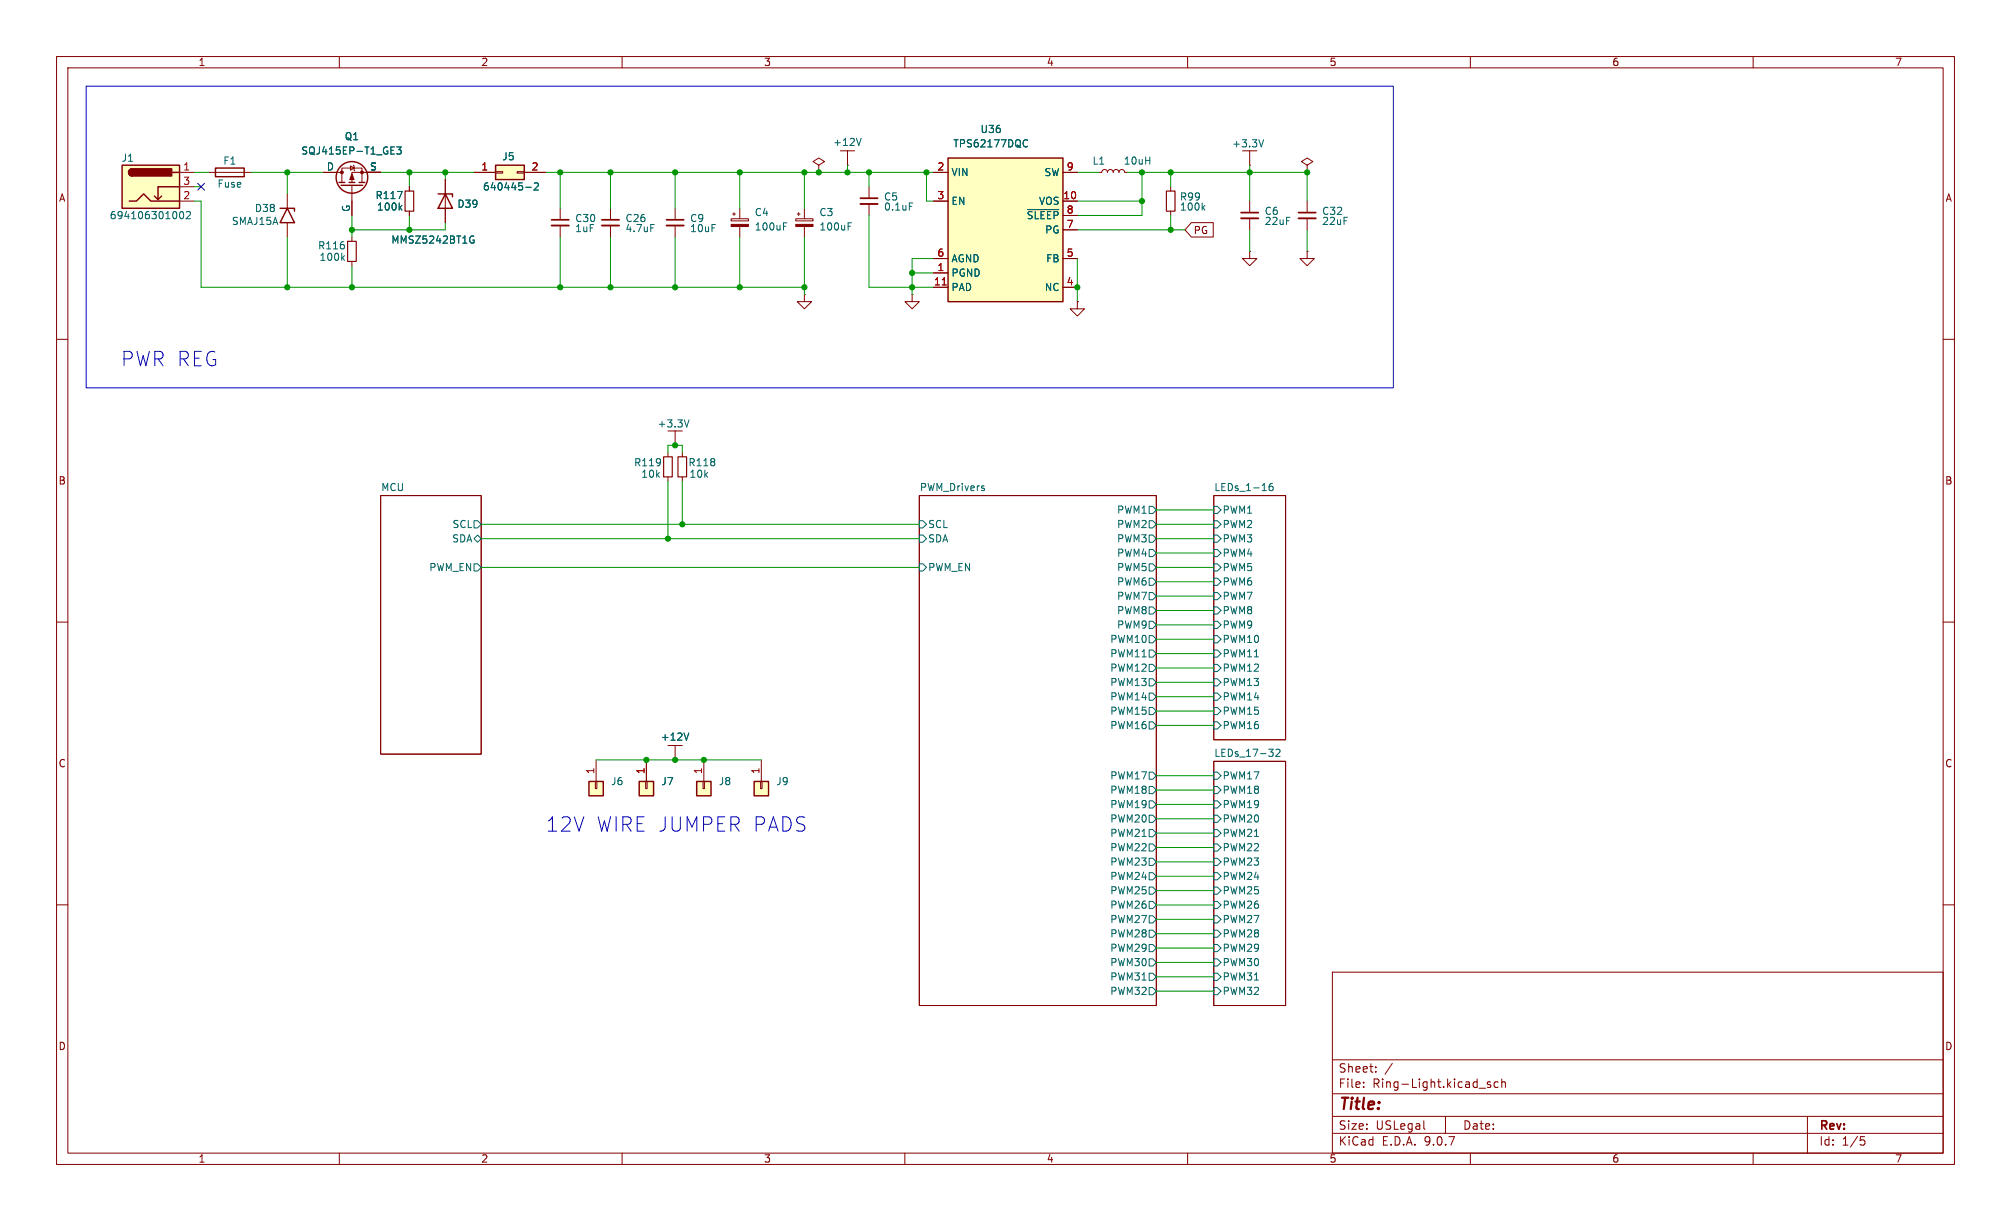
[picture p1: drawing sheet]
<svg xmlns="http://www.w3.org/2000/svg" width="356mm" height="216mm" viewBox="0 0 356 216" stroke-linecap="round" stroke-linejoin="round" font-family="sans-serif">
<g fill="none" stroke="#840000" stroke-width=".18">
<path d="M10 10h335.6v195.9h-335.6zM12 12h331.6v191.9h-331.6zM60 10v2M110 10v2M160 10v2M210 10v2M260 10v2M310 10v2M36.8 30.5h7.6M221 35.6v2M221 38.6v2M231.1 35.6v2"/>
<path d="M231.1 38.6v2M62.2 41.9v.8M62.2 46.2v.8M221 44.5v1.2h1.2l-1.2 1.3-1.3-1.3h1.3M221 44.5h.1M10 60h2M119.4 78.7h.1M119.4 76.2v2.5M343.6 60h2M67.3 87.6h17.8v45.8h-17.8zM162.6 87.6h41.9v90.2h-41.9zM214.6 87.6h12.7v43.2h-12.7z"/>
<path d="M10 110h2M343.6 110h2M214.6 134.6h12.7v43.2h-12.7zM10 160h2M235.6 171.9h108v32h-108zM343.6 160h2M235.6 197.4h108M235.6 193.4h108M235.6 187.4h108M241.1 192.1v.2M241.1 191.4v.1M243.3 189.4v.2"/>
<path d="M243.3 188.7v.1M246.2 188l-1.3 1.9M251.8 199.6l.2 .1M255.6 197.4v3M261.6 192.4h1.1M263.6 191.4l-.4-.1-.2 .2 .1 .2 .5 .2v.3h-.6M264.9 191.4l-.4-.1-.3 .3v.4l.1 .2h.6M265.6 191.4l.2-.1 .3 .1 .1 .9M265.6 190.8v1.5M319.6 197.4v6.5M60 203.9v2M110 203.9v2"/>
<path d="M160 203.9v2M210 203.9v2M235.6 200.4h108M260 203.9v2M310 203.9v2M329 201h.7M329.1 201.6h.4l.3 .2-.2 .6-.5 .1"/>
</g>
<g fill="none" stroke="#006464" stroke-width=".18">
<path d="M60.6 45.6l.3 .4M60.9 45.2l-.5 .5M121.8 74.2l-.4 1.3M83.8 92.1h.7l.6 .6-.6 .6h-.7zM83.8 99.7h.7l.6 .6-.6 .7h-.7zM84.5 94.6l.6 .7-.6 .6-.7-.6zM162.6 99.7h.6l.6 .6-.6 .7h-.6zM162.6 92.1h.6l.6 .6-.6 .6h-.6zM162.6 94.6h.6l.6 .7-.6 .6h-.6zM173.9 86.3l.2 .2-.2 .3M173.9 85.9l.1 .1M203.2 89.5h.6l.7 .7-.7 .6h-.6z"/>
<path d="M203.2 92.1h.6l.7 .6-.7 .6h-.6zM203.2 94.6h.6l.7 .7-.7 .6h-.6zM203.2 97.2h.6l.7 .6-.7 .6h-.6zM203.2 99.7h.6l.7 .6-.7 .7h-.6zM214.6 89.5h.7l.6 .7-.6 .6h-.7zM214.6 92.1h.7l.6 .6-.6 .6h-.7zM214.6 94.6h.7l.6 .7-.6 .6h-.7zM214.6 97.2h.7l.6 .6-.6 .6h-.7zM214.6 99.7h.7l.6 .6-.6 .7h-.7zM225 85.5h-.4a.86 .86 0 0 0 0 1.3l.5-.2v-.4l-.2-.2h-.3l-.2 .2M203.2 102.2h.6l.7 .7-.7 .6h-.6zM203.2 104.8h.6l.7 .6-.7 .6h-.6z"/>
<path d="M203.2 107.3h.6l.7 .7-.7 .6h-.6zM203.2 109.9h.6l.7 .6-.7 .6h-.6zM203.2 112.4h.6l.7 .6-.7 .7h-.6zM203.2 114.9h.6l.7 .7-.7 .6h-.6zM203.2 117.5h.6l.7 .6-.7 .6h-.6zM214.6 102.2h.7l.6 .7-.6 .6h-.7zM214.6 104.8h.7l.6 .6-.6 .6h-.7zM214.6 107.3h.7l.6 .7-.6 .6h-.7zM214.6 109.9h.7l.6 .6-.6 .6h-.7zM214.6 112.4h.7l.6 .6-.6 .7h-.7zM214.6 114.9h.7l.6 .7-.6 .6h-.7zM214.6 117.5h.7l.6 .6-.6 .6h-.7z"/>
<path d="M203.2 120h.6l.7 .7-.7 .6h-.6zM203.2 122.6h.6l.7 .6-.7 .6h-.6zM203.2 125.1h.6l.7 .6-.7 .7h-.6zM203.2 127.6h.6l.7 .7-.7 .6h-.6zM203.2 136.5h.6l.7 .7-.7 .6h-.6zM203.2 139.1h.6l.7 .6-.7 .6h-.6zM214.6 136.5h.7l.6 .7-.6 .6h-.7zM214.6 139.1h.7l.6 .6-.6 .6h-.7zM214.6 120h.7l.6 .7-.6 .6h-.7zM214.6 122.6h.7l.6 .6-.6 .6h-.7zM214.6 125.1h.7l.6 .6-.6 .7h-.7zM214.6 127.6h.7l.6 .7-.6 .6h-.7z"/>
<path d="M224.3 132.5h.8l-.4 .5M224.9 133l.2 .2v.3l-.2 .2M225.6 132.6l.5-.1 .2 .3-.7 .9h.7M203.2 141.6h.6l.7 .6-.7 .7h-.6zM203.2 144.1h.6l.7 .7-.7 .6h-.6zM203.2 146.7h.6l.7 .6-.7 .7h-.6zM203.2 149.2h.6l.7 .7-.7 .6h-.6zM203.2 151.8h.6l.7 .6-.7 .6h-.6zM203.2 154.3h.6l.7 .6-.7 .7h-.6zM203.2 156.8h.6l.7 .7-.7 .6h-.6zM203.2 159.4h.6l.7 .6-.7 .7h-.6zM214.6 141.6h.7l.6 .6-.6 .7h-.7z"/>
<path d="M214.6 144.1h.7l.6 .7-.6 .6h-.7zM214.6 146.7h.7l.6 .6-.6 .7h-.7zM214.6 149.2h.7l.6 .7-.6 .6h-.7zM214.6 151.8h.7l.6 .6-.6 .6h-.7zM214.6 154.3h.7l.6 .6-.6 .7h-.7zM214.6 156.8h.7l.6 .7-.6 .6h-.7zM214.6 159.4h.7l.6 .6-.6 .7h-.7zM203.2 161.9h.6l.7 .7-.7 .6h-.6zM203.2 164.5h.6l.7 .6-.7 .6h-.6zM203.2 167h.6l.7 .6-.7 .7h-.6zM203.2 169.5h.6l.7 .7-.7 .6h-.6zM203.2 172.1h.6l.7 .6-.7 .7h-.6z"/>
<path d="M203.2 174.6h.6l.7 .7-.7 .6h-.6zM214.6 161.9h.7l.6 .7-.6 .6h-.7zM214.6 164.5h.7l.6 .6-.6 .6h-.7zM214.6 167h.7l.6 .6-.6 .7h-.7zM214.6 169.5h.7l.6 .7-.6 .6h-.7zM214.6 172.1h.7l.6 .6-.6 .7h-.7zM214.6 174.6h.7l.6 .7-.6 .6h-.7z"/>
</g>
<path d="M219.5 37.6h3M229.6 37.6h3.1" fill="none" stroke="#840000" stroke-width=".3"/>
<path d="M219.5 38.6h3M229.6 38.6h3.1" fill="none" stroke="#840000" stroke-width=".33"/>
<path d="M61.5 42.7h1.5v3.5h-1.5z" fill="none" stroke="#840000" stroke-width=".2"/>
<path d="M38.1 29.7h5.1v1.5h-5.1z" fill="none" stroke="#840000" stroke-width=".25"/>
<path d="M133.3 138.2h2.6v2.5h-2.6z" fill="#ffffc2"/>
<path d="M49.5 36.8h2.6v.5M50.8 36.8l1.3 2.6h-2.6zM77.5 34.3h2.5v.5M78.7 34.3l1.3 2.5h-2.5zM133.3 138.2h2.6v2.5h-2.6z" fill="none" stroke="#840000" stroke-width=".25"/>
<g fill="none" stroke="#840000" stroke-width=".18">
<path d="M50.8 34.3v2.5M50.8 39.4v2.5M78.7 31.8v7.6M107.9 36.8v2.1M107.9 39.9v2M119.4 36.8v2.1M119.4 39.9v2M153.7 33v2.1M153.7 36.1v2M207 33v.8M207 37.3v.8M161.3 52.1v1.2h1.3l-1.3 1.3-1.3-1.3h1.3"/>
<path d="M161.3 52.1h.1M190.5 53.3v1.3h1.3l-1.3 1.3-1.3-1.3h1.3M190.5 53.3h.1M231.1 44.5v1.2h1.3l-1.3 1.3-1.2-1.3h1.2M231.1 44.5h.1M134.5 138.2h.2v1.2h-.2zM134.6 134.4v3.8"/>
</g>
<path d="M206.2 33.8h1.6v3.5h-1.6z" fill="none" stroke="#840000" stroke-width=".2"/>
<path d="M115.1 39.7h.6M160.8 35.9h.6M212.7 36.7l.4 .5M213.1 36.3l-.5 .5M83.3 41.8h.5M83.6 42.5h.2v.4l-.2 .1-.3-.1" fill="none" stroke="#006464" stroke-width=".18"/>
<path d="M106.4 38.9h3.1M117.9 38.9h3M152.1 35.1h3.1" fill="none" stroke="#840000" stroke-width=".3"/>
<path d="M106.4 39.9h3.1M117.9 39.9h3M152.1 36.1h3.1" fill="none" stroke="#840000" stroke-width=".33"/>
<path d="M167.6 27.9h20.4v25.4h-20.4z" fill="#ffffc2"/>
<path d="M167.6 27.9h20.4v25.4h-20.4z" fill="none" stroke="#840000" stroke-width=".25"/>
<g fill="none" stroke="#840000" stroke-width=".18">
<path d="M99.1 36.8v2.1M99.1 39.9v2M165.1 30.5h2.5M165.1 35.6h2.5M188 30.5h2.5M188 35.6h2.5M188 38.1h2.5M165.1 45.7h2.5M165.1 48.3h2.5M165.1 50.8h2.5M188 45.7h2.5M188 50.8h2.5"/>
<path d="M188 40.6h2.5"/>
</g>
<path d="M166.6 50.4h.7" fill="none" stroke="#a90000" stroke-width=".18"/>
<path d="M181.2 24.8l.3-.1 .2 .1M181.7 37.1h5.5M181.7 25.9l-.2 .1-.3-.1" fill="none" stroke="#006464" stroke-width=".18"/>
<path d="M97.5 38.9h3.1" fill="none" stroke="#840000" stroke-width=".3"/>
<path d="M97.5 39.9h3.1" fill="none" stroke="#840000" stroke-width=".33"/>
<path d="M21.6 29.2h10.1v7.6h-10.1z" fill="#ffffc2"/>
<g fill="none" stroke="#840000" stroke-width=".25">
<path d="M21.6 29.2h10.1v7.6h-10.1zM22.9 35.6h1.2l1.3-1.3 1.3 1.3h5M23.4 29.8a.64 .64 0 0 0-.7 .7 .64 .64 0 0 0 .7 .6M28.6 34.7l-.7 .6M30.5 30.5h1.2M31.7 33h-3.8v2.3l-.6-.6M59.9 32.3h1.1M60.3 32.8h3.8M61.7 32.3h1M63.5 32.3h1"/>
<circle cx="62.2" cy="31.4" r="2.79"/>
</g>
<g fill="#840000" stroke="#840000" stroke-width=".25">
<path d="M22.9 30l.5-.2v1.3a.63 .63 0 0 1-.6-.4 .63 .63 0 0 1 .1-.7z"/>
<path d="M23.4 29.8h7v1.3h-7z"/>
</g>
<path d="M31.7 30.5h2.6M31.7 33h2.6M31.7 35.6h2.6M57.1 30.5h3.4M60.5 32.3v-2.6h3.5v2.6M62 29.3l.6 .4-.6 .4zM62.2 32.8v5.3M62.5 29.2l.1 .1v.8l.1 .1M67.3 30.5h-5.1v1.8M72.4 33v.8M72.4 37.3v.8" fill="none" stroke="#840000" stroke-width=".18"/>
<path d="M31.9 37.5l.2-.1a.68 .68 0 0 1 .4 .6 .68 .68 0 0 1-.4 .7 .84 .84 0 0 1-.2-1.2zM33 37.5l.4-.1 .3 .4-.8 .9h.8M69.1 27.2h.6M69.1 26h.6M70.2 26h.7l-.4 .5 .4 .1v.5l-.2 .1-.5-.1M70.3 33.9h.8l-.5 1.2M70.7 36.7l.4 .5M71.1 36.3l-.5 .5" fill="none" stroke="#006464" stroke-width=".18"/>
<g fill="#840000" stroke="#840000" stroke-width=".18">
<path d="M62.2 30.7l.4 1.1h-.8z"/>
<circle cx="60.5" cy="30.5" r=".25"/>
<circle cx="64" cy="30.5" r=".25"/>
</g>
<path d="M71.6 33.8h1.6v3.5h-1.6z" fill="none" stroke="#840000" stroke-width=".2"/>
<path d="M87.6 29.2h5.1v2.6h-5.1z" fill="#ffffc2"/>
<path d="M87.6 29.2h5.1v2.6h-5.1z" fill="none" stroke="#840000" stroke-width=".25"/>
<g fill="none" stroke="#840000" stroke-width=".18">
<path d="M83.8 30.5h3.8M87.6 30.4h1.3v.2h-1.3zM91.4 30.4h1.3v.2h-1.3zM92.7 30.5h3.8M129.3 38.7h3v.4h-3zM129.5 37.8h.5M129.8 37.6v.5M130.8 36.8v1.9M140.7 38.7h3.1v.4h-3.1zM141 37.8h.5M141.2 37.6v.5M142.2 36.8v1.9"/>
<path d="M144.8 29.2l1-.6-1-.7-1 .7 1 .6v1.3M144.8 30.5h.1M148.6 26.7h2.5M149.9 29.2h.1M149.9 26.7v2.5M194.3 30.5h.5l.2-.4 .3-.1 .4 .1 .1 .4 .2-.4 .3-.1 .4 .1 .1 .4 .2-.4 .4-.1 .3 .1 .2 .4 .1-.4 .4-.1 .3 .1 .2 .4h.5M221 29.2h.1M221 26.7v2.5M231.1 29.2l1.1-.6-1.1-.7-1 .7 1 .6v1.3M231.1 30.5h.1M130.8 40.1v1.8M142.2 52.1v1.2h1.3l-1.3 1.3-1.2-1.3h1.2"/>
<path d="M142.2 52.1h.1M142.2 40.1v1.8M118.1 80v.8M118.1 84.3v.8M120.6 80v.8M120.6 84.3v.8M118.1 131.8h2.5M119.4 134.4h.1M119.4 131.8v2.6"/>
</g>
<path d="M93 33.1h.9M94.5 32.5l.5-.2 .2 .4-.8 .9h.8M138.5 39.4h.6M150 39.4h.6M152.3 24.5l-.4 1.2M223.4 24.7l-.4 1.3M138.5 40h.5M150 40h.4M121.8 129.6l-.4 1.3" fill="none" stroke="#006464" stroke-width=".18"/>
<g fill="#840000" stroke="#840000" stroke-width=".18">
<path d="M129.3 39.7h3v.4h-3z"/>
<path d="M140.7 39.7h3.1v.4h-3.1z"/>
</g>
<path d="M117.3 80.8h1.6v3.5h-1.6zM119.9 80.8h1.5v3.5h-1.5z" fill="none" stroke="#840000" stroke-width=".2"/>
<path d="M123.2 138.2h2.5v2.5h-2.5z" fill="#ffffc2"/>
<path d="M123.2 138.2h2.5v2.5h-2.5z" fill="none" stroke="#840000" stroke-width=".25"/>
<path d="M124.3 138.2h.3v1.2h-.3zM124.5 134.4v3.8" fill="none" stroke="#840000" stroke-width=".18"/>
<path d="M104.1 138.2h2.6v2.5h-2.6z" fill="#ffffc2"/>
<path d="M104.1 138.2h2.6v2.5h-2.6z" fill="none" stroke="#840000" stroke-width=".25"/>
<path d="M105.3 138.2h.2v1.2h-.2zM105.4 134.4v3.8" fill="none" stroke="#840000" stroke-width=".18"/>
<path d="M113 138.2h2.6v2.5h-2.6z" fill="#ffffc2"/>
<path d="M113 138.2h2.6v2.5h-2.6z" fill="none" stroke="#840000" stroke-width=".25"/>
<g fill="none" stroke="#840000" stroke-width=".18">
<path d="M57.1 30.5h2.6M62.2 35.6v2.5M64.8 30.5h2.5M72.4 33v.8M72.4 37.3v.8M78.7 31.8v2.5M78.7 36.8v2.6M83.8 30.5h3.8M92.7 30.5h3.8M165.1 30.5h2.5M165.1 35.6h2.5M188 30.5h2.5"/>
<path d="M188 35.6h2.5M188 38.1h2.5M210.7 39.4h3.8v2.5h-3.8l-1.2-1.3zM165.1 45.7h2.5M165.1 48.3h2.5M165.1 50.8h2.5M188 45.7h2.5M188 50.8h2.5M188 40.6h2.5M190.5 53.3h.1M114.2 138.2h.2v1.2h-.2zM114.3 134.4v3.8"/>
<path d="M119.4 134.4h.1"/>
</g>
<g fill="none" stroke="#009600" stroke-width=".18">
<path d="M34.3 35.6h1.3v15.2h106.6M34.3 30.5h2.5M34.3 33h1.3M44.4 30.5h12.7M50.8 30.5v3.8M62.2 38.1v3.8M67.3 30.5h16.5M72.4 30.5v2.5M72.4 38.1v2.5M78.7 39.4v1.2h-16.5M78.7 30.5v1.3M96.5 30.5h68.6"/>
<path d="M99.1 30.5v6.3M107.9 30.5v6.3M119.4 30.5v6.3M130.8 30.5v6.3M142.2 30.5v6.3M149.9 29.2v1.3M153.7 38.1v12.7h11.4M153.7 30.5v2.5M163.8 30.5v5.1h1.3M190.5 30.5h3.8M190.5 35.6h11.4M199.4 30.5h31.7v5.1"/>
<path d="M201.9 30.5v7.6h-11.4M207 30.5v2.5M207 38.1v2.5M221 29.2v6.4M50.8 41.9v8.9M62.2 47v3.8M99.1 41.9v8.9M107.9 41.9v8.9M119.4 41.9v8.9M130.8 41.9v8.9M142.2 41.9v10.2M161.3 48.3h3.8"/>
<path d="M165.1 45.7h-3.8v6.4M190.5 40.6h19M190.5 45.7v7.6M221 40.6v3.9M231.1 40.6v3.9M85.1 95.3h77.5M85.1 92.7h77.5M118.1 80v-1.3h2.5v1.3M118.1 85.1v10.2M120.6 85.1v7.6M204.5 95.3h10.1M204.5 92.7h10.1"/>
<path d="M204.5 97.8h10.1M204.5 90.2h10.1M85.1 100.3h77.5M204.5 113h10.1M204.5 118.1h10.1M204.5 115.6h10.1M204.5 110.5h10.1M204.5 100.3h10.1M204.5 105.4h10.1M204.5 102.9h10.1M204.5 108h10.1M105.4 134.4h29.2"/>
<path d="M204.5 139.7h10.1M204.5 137.2h10.1M204.5 128.3h10.1M204.5 120.7h10.1M204.5 125.7h10.1M204.5 123.2h10.1M204.5 142.2h10.1M204.5 154.9h10.1M204.5 152.4h10.1M204.5 147.3h10.1M204.5 157.5h10.1M204.5 144.8h10.1"/>
<path d="M204.5 149.9h10.1M204.5 167.6h10.1M204.5 175.3h10.1M204.5 165.1h10.1M204.5 170.2h10.1M204.5 162.6h10.1M204.5 172.7h10.1M204.5 160h10.1"/>
</g>
<path d="M35 32.4l1.2 1.2M36.2 32.4l-1.2 1.2" fill="none" stroke="#000084" stroke-width=".18"/>
<path d="M15.2 15.2h231.2v53.4h-231.2z" fill="none" stroke="#0000c2" stroke-width=".18"/>
<g fill="none" stroke="#006464" stroke-width=".18">
<path d="M69.1 27.2h.6M69.1 26h.6M70.2 26h.7l-.4 .5 .4 .1v.5l-.2 .1-.5-.1M70.3 33.9h.8l-.5 1.2M70.7 36.7l.4 .5M71.1 36.3l-.5 .5M93 33.1h.9M94.5 32.5l.5-.2 .2 .4-.8 .9h.8M181.2 24.8l.3-.1 .2 .1M181.7 37.1h5.5M181.7 25.9l-.2 .1-.3-.1M83.3 41.8h.5"/>
<path d="M83.6 42.5h.2v.4l-.2 .1-.3-.1M121.8 129.6l-.4 1.3"/>
</g>
<path d="M166.6 50.4h.7" fill="none" stroke="#a90000" stroke-width=".18"/>
<g fill="#009600" stroke="#009600" stroke-width=".18">
<circle cx="50.8" cy="30.5" r=".46"/>
<circle cx="62.2" cy="50.8" r=".46"/>
<circle cx="72.4" cy="40.6" r=".46"/>
<circle cx="62.2" cy="40.6" r=".46"/>
<circle cx="50.8" cy="50.8" r=".46"/>
<circle cx="231.1" cy="30.5" r=".46"/>
<circle cx="161.3" cy="50.8" r=".46"/>
<circle cx="161.3" cy="48.3" r=".46"/>
<circle cx="130.8" cy="50.8" r=".46"/>
<circle cx="119.4" cy="78.7" r=".46"/>
<circle cx="142.2" cy="50.8" r=".46"/>
<circle cx="201.9" cy="35.6" r=".46"/>
<circle cx="207" cy="40.6" r=".46"/>
<circle cx="190.5" cy="50.8" r=".46"/>
<circle cx="201.9" cy="30.5" r=".46"/>
<circle cx="207" cy="30.5" r=".46"/>
<circle cx="221" cy="30.5" r=".46"/>
<circle cx="142.2" cy="30.5" r=".46"/>
<circle cx="144.8" cy="30.5" r=".46"/>
<circle cx="163.8" cy="30.5" r=".46"/>
<circle cx="149.9" cy="30.5" r=".46"/>
<circle cx="153.7" cy="30.5" r=".46"/>
<circle cx="130.8" cy="30.5" r=".46"/>
<circle cx="78.7" cy="30.5" r=".46"/>
<circle cx="72.4" cy="30.5" r=".46"/>
<circle cx="99.1" cy="50.8" r=".46"/>
<circle cx="119.4" cy="50.8" r=".46"/>
<circle cx="107.9" cy="50.8" r=".46"/>
<circle cx="107.9" cy="30.5" r=".46"/>
<circle cx="99.1" cy="30.5" r=".46"/>
<circle cx="119.4" cy="30.5" r=".46"/>
<circle cx="120.6" cy="92.7" r=".46"/>
<circle cx="118.1" cy="95.3" r=".46"/>
<circle cx="114.3" cy="134.4" r=".46"/>
<circle cx="119.4" cy="134.4" r=".46"/>
<circle cx="124.5" cy="134.4" r=".46"/>
</g>
<g font-size="3.5" fill="#0000c2">
<text x="21.3" y="65">PWR REG</text>
<text x="96.5" y="147.3">12V</text>
<text x="105.4" y="147.3">WIRE JUMPER PADS</text>
</g>
<text font-size="2.8" fill="#840000" x="236.6" y="196.8">Title:</text>
<g font-size="2.1" fill="#840000">
<text x="236.6" y="189.9">Sheet:</text>
<text x="236.6" y="192.6">File:</text>
<text x="242.7" y="192.6">Ring-Light.kicad_sch</text>
<text x="236.6" y="202.8">KiCad</text>
<text x="236.6" y="200">Size:</text>
<text x="243.3" y="200">USLegal</text>
<text x="244.3" y="202.8">E.D.A.</text>
<text x="251.9" y="202.8">9.0.7</text>
<text x="258.6" y="200">Date:</text>
<text x="321.6" y="200.2">Rev:</text>
<text x="321.6" y="202.8">Id:</text>
<text x="325.7" y="202.8">1/5</text>
</g>
<g font-size="1.8" fill="#840000">
<text x="35" y="11.9">1</text>
<text x="85" y="11.9">2</text>
<text x="135" y="11.9">3</text>
<text x="185" y="11.9">4</text>
<text x="235" y="11.9">5</text>
<text x="285" y="11.9">6</text>
<text x="335" y="11.9">7</text>
<text x="10.3" y="35.9">A</text>
<text x="343.9" y="35.9">A</text>
<text x="211" y="41.6">PG</text>
<text x="10.3" y="85.9">B</text>
<text x="343.9" y="85.9">B</text>
<text x="10.3" y="135.9">C</text>
<text x="343.9" y="135.9">C</text>
<text x="10.3" y="185.9">D</text>
<text x="343.9" y="185.9">D</text>
<text x="35" y="205.8">1</text>
<text x="85" y="205.8">2</text>
<text x="135" y="205.8">3</text>
<text x="185" y="205.8">4</text>
<text x="235" y="205.8">5</text>
<text x="285" y="205.8">6</text>
<text x="335" y="205.8">7</text>
</g>
<g font-size="1.8" fill="#006464">
<text x="173.3" y="23.7">U36</text>
<text x="21.4" y="28.8">J1</text>
<text x="39.4" y="29.3">F1</text>
<text x="53.2" y="27.5">SQJ415EP-T1_GE3</text>
<text x="60.9" y="25">Q1</text>
<text x="88.7" y="28.5">J5</text>
<text x="147.2" y="26">+12V</text>
<text x="168.5" y="26.3">TPS62177DQC</text>
<text x="193.1" y="29.3">L1</text>
<text x="198.6" y="29.3">10uH</text>
<text x="217.8" y="26.3">+3.3V</text>
<text x="38.4" y="33.4">Fuse</text>
<text x="57.7" y="30.2">D</text>
<text x="65.3" y="30.2">S</text>
<text x="66.3" y="35.4">R117</text>
<text x="85.3" y="33.9">640445-2</text>
<text x="156.2" y="35.7">C5</text>
<text x="168.1" y="31.3">VIN</text>
<text x="184.6" y="31.3">SW</text>
<text x="208.5" y="35.7">R99</text>
<text x="19.3" y="39">694106301002</text>
<text x="40.9" y="40">SMAJ15A</text>
<text x="45" y="37.7">D38</text>
<text x="62" y="37.6" transform="rotate(-90 62 37.6)">G</text>
<text x="66.6" y="37.4">100k</text>
<text x="80.8" y="36.9">D39</text>
<text x="101.6" y="41.2">1uF</text>
<text x="101.6" y="39.5">C30</text>
<text x="110.5" y="39.5">C26</text>
<text x="110.5" y="41.2">4.7uF</text>
<text x="121.9" y="39.5">C9</text>
<text x="121.9" y="41.2">10uF</text>
<text x="133.4" y="38.4">C4</text>
<text x="133.4" y="41">100uF</text>
<text x="144.8" y="38.4">C3</text>
<text x="144.8" y="41">100uF</text>
<text x="156.2" y="37.4">0.1uF</text>
<text x="168.1" y="36.4">EN</text>
<text x="181.4" y="39">~{SLEEP}</text>
<text x="183.6" y="36.4">VOS</text>
<text x="184.7" y="41.5">PG</text>
<text x="208.5" y="37.4">100k</text>
<text x="223.5" y="38.2">C6</text>
<text x="223.5" y="40">22uF</text>
<text x="233.7" y="38.2">C32</text>
<text x="233.7" y="40">22uF</text>
<text x="56.1" y="44.3">R116</text>
<text x="56.4" y="46.3">100k</text>
<text x="69.1" y="43.3">MMSZ5242BT1G</text>
<text x="168.1" y="46.6">AGND</text>
<text x="184.9" y="46.6">FB</text>
<text x="168.1" y="49.1">PGND</text>
<text x="168.1" y="51.7">PAD</text>
<text x="184.6" y="51.7">NC</text>
<text x="116.2" y="75.8">+3.3V</text>
<text x="112" y="82.7">R119</text>
<text x="121.6" y="82.7">R118</text>
<text x="67.3" y="86.9">MCU</text>
<text x="113.3" y="84.7">10k</text>
<text x="121.8" y="84.7">10k</text>
<text x="162.6" y="86.9">PWM_Drivers</text>
<text x="214.6" y="86.9">LEDs_1-16</text>
<text x="79.9" y="93.6">SCL</text>
<text x="164" y="93.6">SCL</text>
<text x="197.4" y="91">PWM1</text>
<text x="197.4" y="93.6">PWM2</text>
<text x="216.1" y="91">PWM1</text>
<text x="216.1" y="93.6">PWM2</text>
<text x="75.8" y="101.2">PWM_EN</text>
<text x="79.9" y="96.1">SDA</text>
<text x="164" y="101.2">PWM_EN</text>
<text x="164" y="96.1">SDA</text>
<text x="197.4" y="96.1">PWM3</text>
<text x="197.4" y="98.7">PWM4</text>
<text x="197.4" y="101.2">PWM5</text>
<text x="216.1" y="96.1">PWM3</text>
<text x="216.1" y="98.7">PWM4</text>
<text x="216.1" y="101.2">PWM5</text>
<text x="197.4" y="103.7">PWM6</text>
<text x="197.4" y="106.3">PWM7</text>
<text x="216.1" y="103.7">PWM6</text>
<text x="216.1" y="106.3">PWM7</text>
<text x="196.2" y="113.9">PWM10</text>
<text x="197.4" y="108.8">PWM8</text>
<text x="197.4" y="111.4">PWM9</text>
<text x="216.1" y="108.8">PWM8</text>
<text x="216.1" y="111.4">PWM9</text>
<text x="216.1" y="113.9">PWM10</text>
<text x="196.2" y="116.4">PWM11</text>
<text x="196.2" y="119">PWM12</text>
<text x="216.1" y="116.4">PWM11</text>
<text x="216.1" y="119">PWM12</text>
<text x="196.2" y="121.5">PWM13</text>
<text x="196.2" y="124.1">PWM14</text>
<text x="216.1" y="121.5">PWM13</text>
<text x="216.1" y="124.1">PWM14</text>
<text x="116.7" y="131.2">+12V</text>
<text x="196.2" y="126.6">PWM15</text>
<text x="196.2" y="129.1">PWM16</text>
<text x="216.1" y="126.6">PWM15</text>
<text x="216.1" y="129.1">PWM16</text>
<text x="214.6" y="133.9">LEDs_17-32</text>
<text x="108" y="139">J6</text>
<text x="116.8" y="139">J7</text>
<text x="127" y="139">J8</text>
<text x="137.2" y="139">J9</text>
<text x="196.2" y="138">PWM17</text>
<text x="196.2" y="140.6">PWM18</text>
<text x="196.2" y="143.1">PWM19</text>
<text x="216.1" y="138">PWM17</text>
<text x="216.1" y="140.6">PWM18</text>
<text x="216.1" y="143.1">PWM19</text>
<text x="196.2" y="145.6">PWM20</text>
<text x="196.2" y="148.2">PWM21</text>
<text x="216.1" y="145.6">PWM20</text>
<text x="216.1" y="148.2">PWM21</text>
<text x="196.2" y="150.7">PWM22</text>
<text x="196.2" y="153.3">PWM23</text>
<text x="196.2" y="155.8">PWM24</text>
<text x="216.1" y="150.7">PWM22</text>
<text x="216.1" y="153.3">PWM23</text>
<text x="216.1" y="155.8">PWM24</text>
<text x="196.2" y="158.3">PWM25</text>
<text x="196.2" y="160.9">PWM26</text>
<text x="216.1" y="158.3">PWM25</text>
<text x="216.1" y="160.9">PWM26</text>
<text x="196.2" y="163.4">PWM27</text>
<text x="196.2" y="166">PWM28</text>
<text x="216.1" y="163.4">PWM27</text>
<text x="216.1" y="166">PWM28</text>
<text x="196.2" y="168.5">PWM29</text>
<text x="196.2" y="171">PWM30</text>
<text x="196.2" y="173.6">PWM31</text>
<text x="216.1" y="168.5">PWM29</text>
<text x="216.1" y="171">PWM30</text>
<text x="216.1" y="173.6">PWM31</text>
<text x="196.2" y="176.1">PWM32</text>
<text x="216.1" y="176.1">PWM32</text>
</g>
<g font-size="1.8" fill="#a90000">
<text x="32.3" y="30.2">1</text>
<text x="32.3" y="32.8">3</text>
<text x="32.3" y="35.3">2</text>
<text x="85" y="30.2">1</text>
<text x="93.9" y="30.2">2</text>
<text x="165.7" y="30.2">2</text>
<text x="165.7" y="35.3">3</text>
<text x="187.9" y="35.3">10</text>
<text x="188.5" y="30.2">9</text>
<text x="188.5" y="37.8">8</text>
<text x="188.5" y="40.4">7</text>
<text x="165.7" y="45.5">6</text>
<text x="188.5" y="45.5">5</text>
<text x="165.1" y="50.5">11</text>
<text x="165.7" y="48">1</text>
<text x="188.5" y="50.5">4</text>
<text x="105.2" y="137" transform="rotate(-90 105.2 137)">1</text>
<text x="114" y="137" transform="rotate(-90 114 137)">1</text>
<text x="124.2" y="137" transform="rotate(-90 124.2 137)">1</text>
<text x="134.4" y="137" transform="rotate(-90 134.4 137)">1</text>
</g>
</svg>
